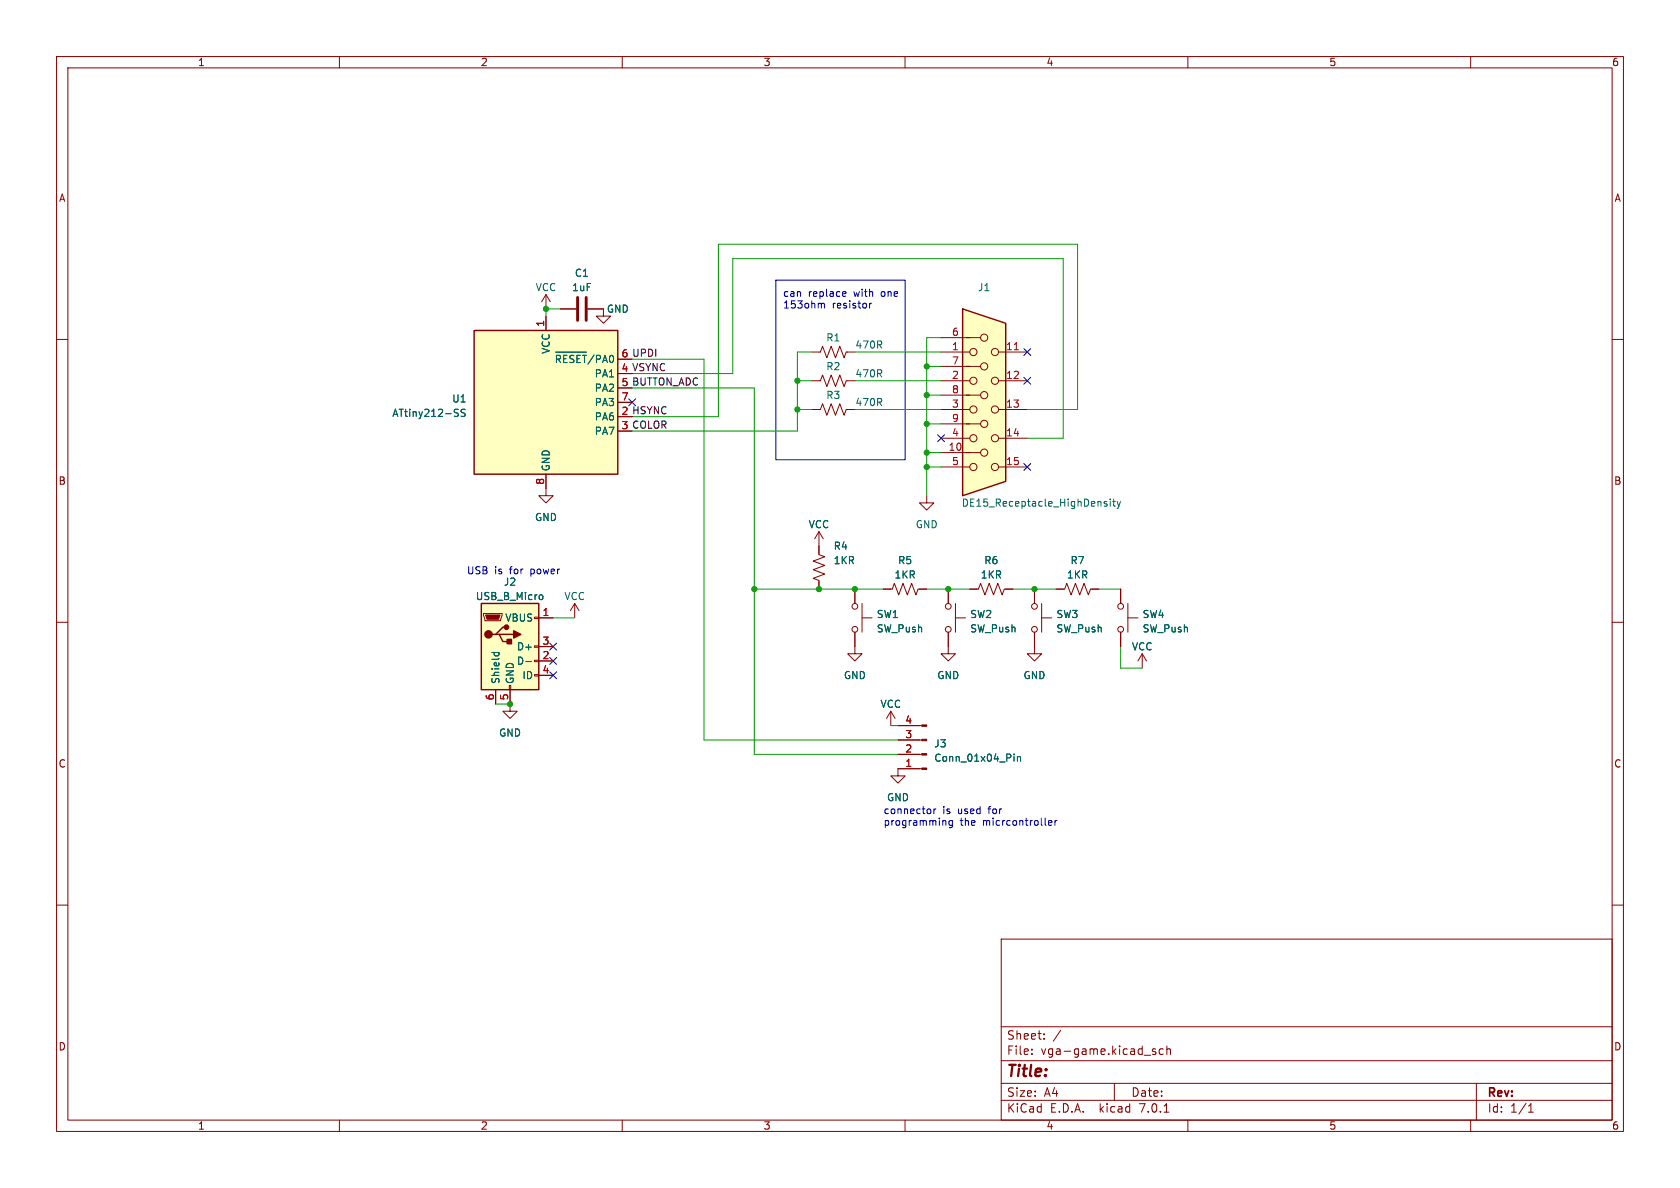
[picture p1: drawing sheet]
<svg xmlns="http://www.w3.org/2000/svg" width="297mm" height="210mm" viewBox="0 0 297 210" stroke-linecap="round" stroke-linejoin="round" font-family="sans-serif">
<g fill="none" stroke="#840000" stroke-width=".18">
<path d="M10 10h277v190h-277zM12 12h273v186h-273zM60 10v2M110 10v2M160 10v2M210 10v2M260 10v2M10 60h2M96.5 52.1l-.7 1.2M96.5 52.1v2.5M96.5 52.1l.8 1.2M99.1 54.6h2.8"/>
<path d="M103.9 54.6h2.8v1.3h1.2l-1.2 1.3-1.3-1.3h1.3M285 60h2M143.5 72.4h1.5l.4-1 .8 2 .7-2 .8 2 .8-2 .7 2 .4-1h1.5M143.5 67.3h1.5l.4-1 .8 2 .7-2 .8 2 .8-2 .7 2 .4-1h1.5M143.5 62.2h1.5l.4-1 .8 2 .7-2 .8 2 .8-2 .7 2 .4-1h1.5M96.5 86.4v1.2h1.3l-1.3 1.3-1.3-1.3h1.3M163.8 87.6v1.3h1.3l-1.3 1.3-1.2-1.3h1.2M10 110h2M85.5 108.5h3.3v.2l-.3 1h-2.8zM94.5 119.3h.7v.2h-.7zM94.5 116.7h.7v.3h-.7zM94.5 114.2h.7v.2h-.7z"/>
<path d="M94.5 109.1h.7v.2h-.7zM95.2 109.2h2.6M95.2 116.8h2.6M95.2 114.3h2.6M95.2 119.4h2.6M101.6 106.7l-.8 1.3M101.6 106.7v2.5M101.6 106.7l.8 1.3M151.1 111.8v3.8h1.3l-1.3 1.2-1.2-1.2h1.2M151.1 104.1v2.6M152.4 109.2h1.8M152.4 106.7v5.1"/>
<path d="M156.2 104.1h1.5l.4-1 .8 2.1 .7-2.1 .8 2.1 .8-2.1 .7 2.1 .4-1.1h1.5M167.6 111.8v3.8h1.3l-1.3 1.2-1.2-1.2h1.2M167.6 104.1v2.6M168.9 109.2h1.8M168.9 106.7v5.1M171.4 104.1h1.6l.4-1 .7 2.1 .8-2.1 .7 2.1 .8-2.1 .8 2.1 .3-1.1h1.6M182.9 111.8v3.8h1.2l-1.2 1.2-1.3-1.2h1.3M182.9 104.1v2.6M184.1 109.2h1.8M184.1 106.7v5.1M186.7 104.1h1.5l.4-1 .8 2.1 .7-2.1 .8 2.1 .7-2.1 .8 2.1 .4-1.1h1.5M198.1 104.1v2.6"/>
<path d="M198.1 111.8v2.5M199.4 109.2h1.8M199.4 106.7v5.1M201.9 115.6l-.7 1.2M201.9 115.6v2.5M201.9 115.6l.8 1.2M285 110h2M87.6 121.9v2.6M90 121.2h.3v.7h-.3zM90.2 121.9v3.8h1.2l-1.2 1.3-1.3-1.3h1.3M158.7 128.3h4.3M158.7 130.8h4.3"/>
<path d="M158.7 133.4h4.3M163 135.9h-4.3v1.3h1.3l-1.3 1.2-1.2-1.2h1.2M10 160h2M285 160h2M177 166h108v32h-108zM60 198v2M110 198v2M160 198v2M177 194.5h108M177 191.5h108M177 187.5h108M177 181.5h108"/>
<path d="M182.4 186.3v.1M182.4 185.5v.1M184.6 183.6v.1M184.6 182.8v.1M197 191.5v3M203.7 185.7l.7 .4-.3 .3-.4-.1M204.3 185.5l-.4-.1-.2 .2M205.6 185.5l-.4-.1-.3 .3v.4l.2 .2h.5M205.8 196.6h.8M206.3 185.5l.2-.1 .4 .1v.9M206.3 184.9v1.5M210 198v2"/>
<path d="M260 198v2M261 191.5v6.5M270.2 196.6h.9M270.2 195.5l.4-.4v1.5"/>
<circle cx="151.1" cy="111.3" r=".51"/>
<circle cx="151.1" cy="107.2" r=".51"/>
<circle cx="167.6" cy="111.3" r=".51"/>
<circle cx="167.6" cy="107.2" r=".51"/>
<circle cx="182.9" cy="111.3" r=".51"/>
<circle cx="182.9" cy="107.2" r=".51"/>
<circle cx="198.1" cy="107.2" r=".51"/>
<circle cx="198.1" cy="111.3" r=".51"/>
</g>
<path d="M102.1 52.6v4M103.6 52.6v4" fill="none" stroke="#840000" stroke-width=".51"/>
<g fill="#840000" stroke="#840000" stroke-width=".18">
<path d="M163 128.1h.8v.3h-.8z"/>
<path d="M163 130.7h.8v.2h-.8z"/>
<path d="M163 133.2h.8v.3h-.8z"/>
<path d="M163 135.8h.8v.2h-.8z"/>
<path d="M85.9 108.7h2.5l-.3 .8h-2z"/>
</g>
<path d="M86.9 115.3h1.3M87.4 115.3v.4M88.2 115.3v.4M93 116.9h.9M95.6 105.2h.3l.1 .2-.1 .5-.3 .1M179.3 133.3v.1M179.3 133.7v.9M179.9 133.7v.9M179.9 133.8l.1-.1 .4 .1v.8" fill="none" stroke="#006464" stroke-width=".18"/>
<path d="M85.1 106.7h10.1v15.2h-10.1z" fill="#ffffc2" stroke="#ffffc2" stroke-width=".18"/>
<path d="M85.1 106.7h10.1v15.2h-10.1zM87.6 112.1h.7l.6 1.3h1.3M88.3 112.1h2.5M89.5 110.9h-.6l-1.3 1.2h-.6" fill="none" stroke="#840000" stroke-width=".25"/>
<g fill="#840000" stroke="#840000" stroke-width=".25">
<path d="M90.8 111.5l1.3 .6-1.3 .7z"/>
<path d="M89.7 113h.7v.8h-.7z"/>
<circle cx="86.4" cy="112.1" r=".63"/>
<circle cx="89.5" cy="110.9" r=".38"/>
</g>
<path d="M170.2 54.6l7.6 2.6v27.9l-7.6 2.5z" fill="#ffffc2"/>
<g fill="none" stroke="#840000" stroke-width=".18">
<path d="M96.5 55.9v2.5M99.1 54.6h2.8M103.9 54.6h2.8M166.4 59.7h7M109.2 73.7h2.6M109.2 76.2h2.6M109.2 66h2.6M109.2 68.6h2.6M109.2 63.5h2.6M109.2 71.1h2.6M166.4 64.8h7M166.4 74.9h7"/>
<path d="M166.4 69.9h7M166.4 62.2h5M166.4 67.3h5M166.4 72.4h5M166.4 77.5h5M176.5 62.2h5.1M176.5 67.3h5.1M176.5 72.4h5.1M176.5 77.5h5.1M96.5 83.8v2.6M144.8 94v4l1 .4-2 .8 2 .7-2 .8 2 .8-2 .7 1 .4v1.5M144.8 94l-.8 1.3"/>
<path d="M144.8 94l.7 1.3M166.4 80h7M166.4 82.6h5M176.5 82.6h5.1M95.2 109.2h2.6M95.2 116.8h2.6M95.2 114.3h2.6M95.2 119.4h2.6M151.1 104.1v2.6M151.1 111.8v2.5M156.2 104.1h1.3M162.6 104.1h1.2"/>
<path d="M167.6 104.1v2.6M167.6 111.8v2.5M171.4 104.1h1.3M177.8 104.1h1.3M182.9 104.1v2.6M182.9 111.8v2.5M186.7 104.1h1.3M193 104.1h1.3M198.1 104.1v2.6M198.1 111.8v2.5M87.6 121.9v2.6M90.2 121.9v2.6"/>
<path d="M157.5 125.7l-.8 1.3M157.5 125.7v2.6M157.5 125.7l.7 1.3M158.7 135.9h3.9M158.7 133.4h3.9M158.7 130.8h3.9M158.7 128.3h3.9"/>
<circle cx="174" cy="59.7" r=".63"/>
<circle cx="172.1" cy="67.3" r=".63"/>
<circle cx="172.1" cy="62.2" r=".63"/>
<circle cx="172.1" cy="72.4" r=".63"/>
<circle cx="172.1" cy="77.5" r=".63"/>
<circle cx="174" cy="74.9" r=".63"/>
<circle cx="174" cy="64.8" r=".63"/>
<circle cx="174" cy="69.8" r=".63"/>
<circle cx="175.9" cy="67.3" r=".63"/>
<circle cx="175.9" cy="62.2" r=".63"/>
<circle cx="175.9" cy="77.5" r=".63"/>
<circle cx="175.9" cy="72.4" r=".63"/>
<circle cx="172.1" cy="82.5" r=".63"/>
<circle cx="174" cy="80" r=".63"/>
<circle cx="175.9" cy="82.5" r=".63"/>
</g>
<path d="M83.8 58.4h25.4v25.4h-25.4zM170.2 54.6l7.6 2.6v27.9l-7.6 2.5z" fill="none" stroke="#840000" stroke-width=".25"/>
<path d="M179.3 61.8h.7" fill="none" stroke="#a90000" stroke-width=".18"/>
<g fill="none" stroke="#006464" stroke-width=".18">
<path d="M80.5 72.9l.4 .2 .1 .3-.2 .2h-.3M80.5 72.3l.5 .1M82.2 72.4l-.4-.1-.2 .2v.3l.5 .3 .1 .3-.2 .2h-.5M98.2 62.2h5.5M99.1 63.1l-.2-.3h-.5v1.3M100.2 62.8h-.6v1.3M101.5 62.9l-.5-.1-.3 .3M102.6 62.8h-.6v1.3M103 62.8h.7M103.3 62.8v1.3M105 62.8l-1.1 1.6M106.2 63.1l-.3-.3h-.5v1.3"/>
<path d="M106.5 64.1l.5-1.3 .4 1.3M107.8 63.1l.2-.3 .4 .3M195.2 89l.5 .2v.2l-.4 .1M195.2 88.7h.5M196.3 88.2v.1M196.3 88.6v.9M196.7 88.6h.5M196.9 88.2v1.1l.3 .2M197.5 88.6l.3 .9M197.8 89.5l-.3 .4M198.1 88.6l-.3 .9M86.9 115.3h1.3"/>
<path d="M87.4 115.3v.4M88.2 115.3v.4M93 116.9h.9M95.6 105.2h.3l.1 .2-.1 .5-.3 .1M179.3 133.3v.1M179.3 133.7v.9M179.9 133.7v.9M179.9 133.8l.1-.1 .4 .1v.8"/>
</g>
<path d="M83.8 58.4h25.4v25.4h-25.4z" fill="#ffffc2" stroke="#ffffc2" stroke-width=".18"/>
<g fill="none" stroke="#0000c2" stroke-width=".18">
<path d="M137.2 49.5h22.8v31.8h-22.8zM145.3 53.7h.4v.8M149.1 51.6h.4l.1 .3-.6 .1M149.5 52.3l-.4 .1M153.7 53.6v.9M154.1 53.6l-.4 .2M165.1 143v.8M165.5 143l-.4 .2M167 145l.2 .2v.7M168.4 145v1.1l-.3 .2h-.3M168.4 145.1l-.4-.1-.2 .3 .1 .5h.5M185.4 145.5l.6-.1-.1-.3-.4-.1-.1 .2v.6h.5"/>
<path d="M186.5 145v.9M186.9 145l-.4 .3"/>
</g>
<g fill="none" stroke="#009600" stroke-width=".18">
<path d="M99.1 54.6h-2.6v1.3M166.4 59.7h-2.6v27.9M111.8 66h17.7v-20.3h58.5v31.8h-6.4M111.8 68.6h21.5v64.8h25.4M111.8 63.5h12.7v67.3h34.2M141 67.3h2.5M141 72.4h2.5M143.5 62.2h-2.5v14h-29.2M151.1 62.2h15.3M151.1 67.3h15.3M151.1 72.4h15.3M163.8 64.8h2.6"/>
<path d="M163.8 69.9h2.6M163.8 74.9h2.6M181.6 72.4h8.9v-29.2h-63.5v30.5h-15.2M163.8 80h2.6M163.8 82.6h2.6M97.8 109.2h3.8M133.3 104.1h22.9M163.8 104.1h7.6M179.1 104.1h7.6M194.3 104.1h3.8M198.1 114.3v3.8h3.8M87.6 124.5h2.6"/>
<path d="M157.5 128.3h1.2"/>
</g>
<g fill="none" stroke="#000084" stroke-width=".18">
<path d="M111.2 70.5l1.2 1.2M112.4 70.5l-1.2 1.2M165.8 76.9l1.2 1.2M167 76.9l-1.2 1.2M181 66.7l1.2 1.2M181 61.6l1.2 1.2M182.2 66.7l-1.2 1.2M182.2 61.6l-1.2 1.2M181 81.9l1.2 1.3M182.2 81.9l-1.2 1.3M97.2 113.7l1.2 1.2M97.2 118.8l1.2 1.2"/>
<path d="M97.2 116.2l1.2 1.2M98.4 113.7l-1.2 1.2M98.4 118.8l-1.2 1.2M98.4 116.2l-1.2 1.2"/>
</g>
<g fill="#009600" stroke="#009600" stroke-width=".18">
<circle cx="163.8" cy="69.9" r=".46"/>
<circle cx="163.8" cy="74.9" r=".46"/>
<circle cx="163.8" cy="64.8" r=".46"/>
<circle cx="163.8" cy="80" r=".46"/>
<circle cx="163.8" cy="82.6" r=".46"/>
<circle cx="96.5" cy="54.6" r=".46"/>
<circle cx="133.3" cy="104.1" r=".46"/>
<circle cx="90.2" cy="124.5" r=".46"/>
<circle cx="141" cy="72.4" r=".46"/>
<circle cx="141" cy="67.3" r=".46"/>
<circle cx="151.1" cy="104.1" r=".46"/>
<circle cx="144.8" cy="104.1" r=".46"/>
<circle cx="182.9" cy="104.1" r=".46"/>
<circle cx="167.6" cy="104.1" r=".46"/>
</g>
<text font-size="2.8" fill="#840000" x="178" y="190.8">Title:</text>
<g font-size="2.1" fill="#840000">
<text x="178" y="183.9">Sheet:</text>
<text x="186.2" y="183.9">/</text>
<text x="178" y="186.6">File:</text>
<text x="184" y="186.6">vga-game.kicad_sch</text>
<text x="178" y="196.8">KiCad</text>
<text x="178" y="194">Size:</text>
<text x="184.6" y="194">A4</text>
<text x="185.7" y="196.8">E.D.A.</text>
<text x="194.4" y="196.8">kicad</text>
<text x="200" y="194">Date:</text>
<text x="201.5" y="196.8">7.0.1</text>
<text x="263" y="194.2">Rev:</text>
<text x="263" y="196.8">Id:</text>
<text x="267" y="196.8">1/1</text>
</g>
<g font-size="1.8" fill="#840000">
<text x="35" y="11.8">1</text>
<text x="85" y="11.8">2</text>
<text x="135" y="11.8">3</text>
<text x="185" y="11.8">4</text>
<text x="235" y="11.8">5</text>
<text x="285" y="11.8">6</text>
<text x="10.4" y="35.8">A</text>
<text x="285.4" y="35.8">A</text>
<text x="10.3" y="85.8">B</text>
<text x="285.3" y="85.8">B</text>
<text x="10.3" y="135.8">C</text>
<text x="285.3" y="135.8">C</text>
<text x="10.3" y="185.8">D</text>
<text x="285.3" y="185.8">D</text>
<text x="35" y="199.8">1</text>
<text x="85" y="199.8">2</text>
<text x="135" y="199.8">3</text>
<text x="185" y="199.8">4</text>
<text x="235" y="199.8">5</text>
<text x="285" y="199.8">6</text>
</g>
<g font-size="1.8" fill="#006464">
<text x="94.6" y="51.6">VCC</text>
<text x="101.1" y="51.6">1uF</text>
<text x="101.6" y="49.1">C1</text>
<text x="172.8" y="51.6">J1</text>
<text x="107.2" y="55.4">GND</text>
<text x="97.3" y="62.7" transform="rotate(-90 97.3 62.7)">VCC</text>
<text x="97.9" y="64.9">~{RESET}/PA0</text>
<text x="146" y="65.6">R2</text>
<text x="146" y="60.5">R1</text>
<text x="151.2" y="61.8">470R</text>
<text x="79.9" y="71.3">U1</text>
<text x="105" y="66.9">PA1</text>
<text x="105" y="69.4">PA2</text>
<text x="105" y="71.9">PA3</text>
<text x="146" y="70.7">R3</text>
<text x="151.2" y="71.9">470R</text>
<text x="151.2" y="66.9">470R</text>
<text x="69.3" y="73.9">ATtiny212-SS</text>
<text x="105" y="74.5">PA6</text>
<text x="105" y="77">PA7</text>
<text x="97.3" y="83.3" transform="rotate(-90 97.3 83.3)">GND</text>
<text x="170" y="89.7">DE15_Receptacle_HighDensity</text>
<text x="94.5" y="92.3">GND</text>
<text x="142.9" y="93.5">VCC</text>
<text x="161.8" y="93.5">GND</text>
<text x="147.3" y="97.3">R4</text>
<text x="147.3" y="99.9">1KR</text>
<text x="158.7" y="99.9">R5</text>
<text x="174" y="99.9">R6</text>
<text x="189.2" y="99.9">R7</text>
<text x="84.1" y="106.2">USB_B_Micro</text>
<text x="89" y="103.7">J2</text>
<text x="99.7" y="106.2">VCC</text>
<text x="158.1" y="102.4">1KR</text>
<text x="173.3" y="102.4">1KR</text>
<text x="188.6" y="102.4">1KR</text>
<text x="89.2" y="110">VBUS</text>
<text x="154.9" y="109.4">SW1</text>
<text x="154.9" y="112">SW_Push</text>
<text x="171.5" y="109.4">SW2</text>
<text x="171.5" y="112">SW_Push</text>
<text x="186.7" y="109.4">SW3</text>
<text x="186.7" y="112">SW_Push</text>
<text x="201.9" y="109.4">SW4</text>
<text x="201.9" y="112">SW_Push</text>
<text x="91.3" y="117.7">D-</text>
<text x="91.3" y="115.1">D+</text>
<text x="200.1" y="115.1">VCC</text>
<text x="88.5" y="120.9" transform="rotate(-90 88.5 120.9)">Shield</text>
<text x="91" y="120.9" transform="rotate(-90 91 120.9)">GND</text>
<text x="92.2" y="120.2">ID</text>
<text x="149.1" y="120.2">GND</text>
<text x="155.6" y="125.3">VCC</text>
<text x="165.6" y="120.2">GND</text>
<text x="180.9" y="120.2">GND</text>
<text x="88.2" y="130.4">GND</text>
<text x="165.1" y="132.3">J3</text>
<text x="165.1" y="134.8">Conn_01x04_Pin</text>
<text x="156.8" y="141.8">GND</text>
</g>
<g font-size="1.8" fill="#0000c2">
<text x="138.4" y="52.6">can</text>
<text x="142.9" y="52.6">replace</text>
<text x="151" y="52.6">with</text>
<text x="155.9" y="52.6">one</text>
<text x="138.4" y="54.6">153ohm</text>
<text x="147.1" y="54.6">resistor</text>
<text x="82.5" y="101.6">USB</text>
<text x="87.5" y="101.6">is</text>
<text x="90.2" y="101.6">for</text>
<text x="93.9" y="101.6">power</text>
<text x="156.2" y="144">connector</text>
<text x="166.7" y="144">is</text>
<text x="169.4" y="144">used</text>
<text x="174.9" y="144">for</text>
<text x="156.2" y="146.1">programming</text>
<text x="169.8" y="146.1">the</text>
<text x="173.8" y="146.1">micrcontroller</text>
</g>
<g font-size="1.8" fill="#a90000">
<text x="96.3" y="57.8" transform="rotate(-90 96.3 57.8)">1</text>
<text x="168.2" y="59.4">6</text>
<text x="109.8" y="65.8">4</text>
<text x="109.8" y="63.2">6</text>
<text x="168.2" y="62">1</text>
<text x="168.2" y="64.5">7</text>
<text x="177.8" y="62">11</text>
<text x="109.8" y="70.9">7</text>
<text x="109.8" y="68.3">5</text>
<text x="168.2" y="67.1">2</text>
<text x="168.2" y="69.6">8</text>
<text x="177.8" y="67.1">12</text>
<text x="109.8" y="73.4">2</text>
<text x="109.8" y="75.9">3</text>
<text x="168.2" y="72.1">3</text>
<text x="168.2" y="77.2">4</text>
<text x="168.2" y="74.7">9</text>
<text x="177.8" y="72.1">13</text>
<text x="177.8" y="77.2">14</text>
<text x="167.6" y="79.8">10</text>
<text x="168.2" y="82.3">5</text>
<text x="177.8" y="82.3">15</text>
<text x="96.3" y="85.8" transform="rotate(-90 96.3 85.8)">8</text>
<text x="95.9" y="109">1</text>
<text x="95.9" y="116.6">2</text>
<text x="95.9" y="114">3</text>
<text x="95.9" y="119.1">4</text>
<text x="87.4" y="123.9" transform="rotate(-90 87.4 123.9)">6</text>
<text x="89.9" y="123.9" transform="rotate(-90 89.9 123.9)">5</text>
<text x="160" y="130.6">3</text>
<text x="160" y="128">4</text>
<text x="160" y="135.6">1</text>
<text x="160" y="133.1">2</text>
</g>
<g font-size="1.8" fill="#0f0f0f">
<text x="109.8" y="65.8">4 VSYNC</text>
<text x="109.8" y="63.2">6 UPDI</text>
<text x="109.8" y="68.3">5 BUTTON_ADC</text>
<text x="109.8" y="73.4">2 HSYNC</text>
<text x="109.8" y="75.9">3 COLOR</text>
</g>
</svg>
